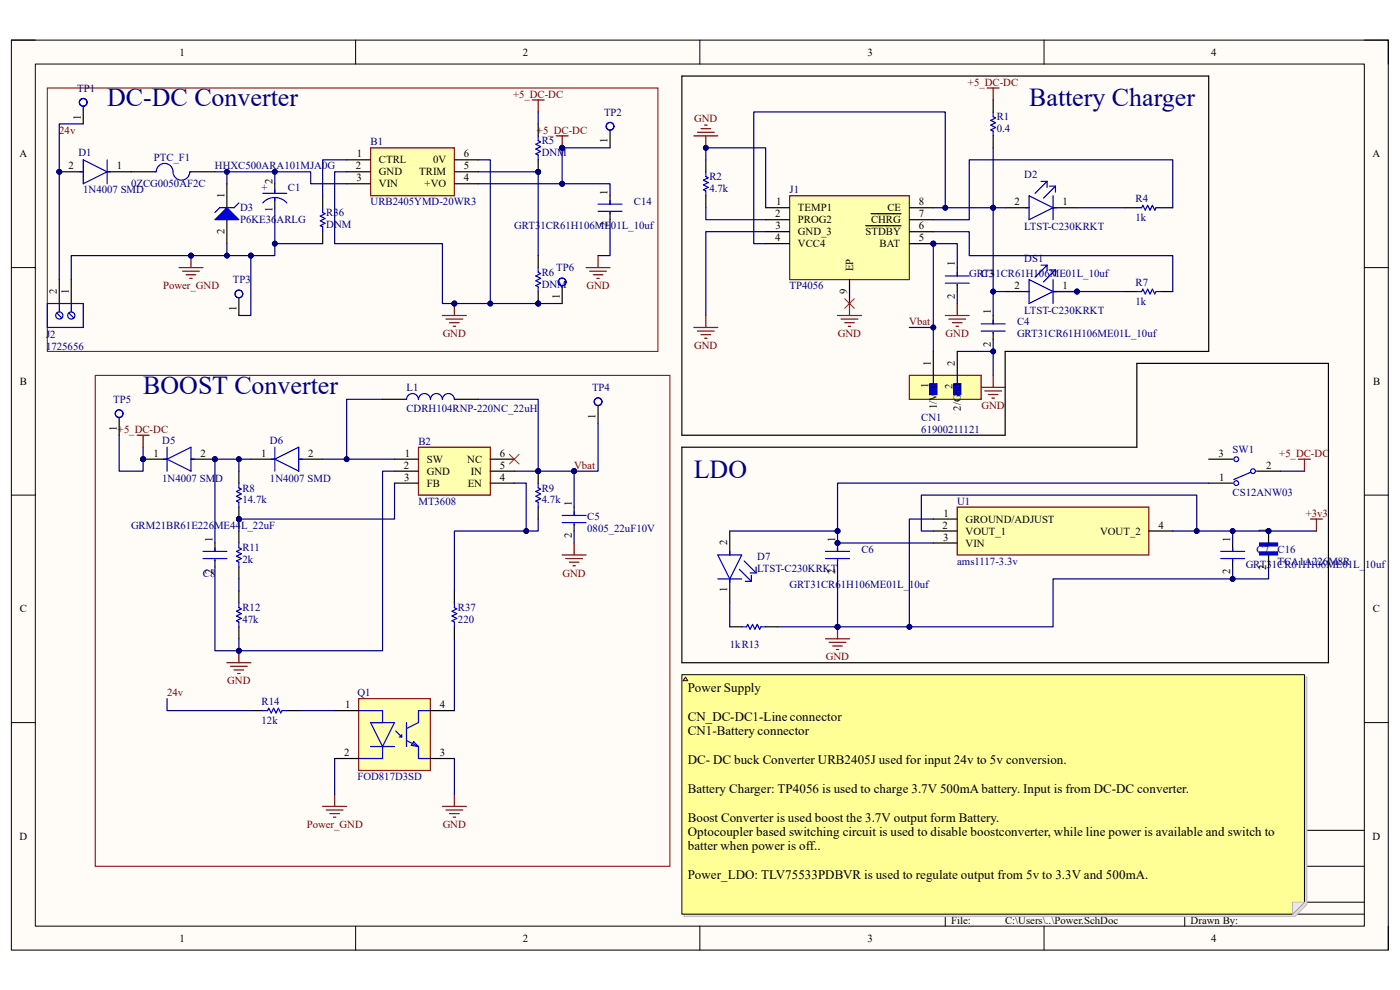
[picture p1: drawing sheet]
<svg xmlns="http://www.w3.org/2000/svg" width="297mm" height="210mm" viewBox="0 0 297 210" stroke-linecap="round" stroke-linejoin="round" font-family="sans-serif">
<path d="M2.4 8.5h292.1v193h-292.1z" fill-rule="evenodd" fill="#fffcf8"/>
<path d="M2.4 8.5h292.1v193h-292.1z" fill="none" stroke="#000" stroke-width=".21"/>
<path d="M7.5 13.6h281.9v182.9h-281.9z" fill-rule="evenodd" fill="#fffcf8"/>
<g fill="none" stroke="#000" stroke-width=".21">
<path d="M2.4 8.5h5.1M7.5 13.6h281.9v182.9h-281.9zM75.4 8.5v5.1M148.5 8.5v5.1M221.5 8.5v5.1M289.4 8.5h5.1v5.1M2.4 56.8h5.1M289.4 56.8h5.1M2.4 105h5.1M289.4 105h5.1M2.4 153.3h5.1M289.4 153.3h5.1"/>
<path d="M289.4 176.1h-88.9v20.4M75.4 196.5v5M148.5 196.5v5M200.5 183.8h88.9M200.5 191.4h88.9M200.5 193.9h88.9M213.2 183.8v7.6M221.5 196.5v5M251.3 191.4v5.1M264 183.8v7.6M294.5 196.5v5"/>
</g>
<path d="M38 56.8h5.1M38.7 57.5h3.6M39.5 58.3h2M40.3 59.1h.5M40.5 54.2v2.6" fill="none" stroke="#800000" stroke-width=".25"/>
<circle cx="40.5" cy="54.2" r=".51" fill="#000080"/>
<circle cx="40.5" cy="54.2" r=".51" fill="none" stroke="#000080" stroke-width=".21"/>
<path d="M118 28.8h2.5M119.3 28.8v2.6M124.3 56.8h5.1M125.1 57.5h3.6M125.9 58.3h2M126.6 59h.5M126.9 54.2v2.6" fill="none" stroke="#800000" stroke-width=".25"/>
<circle cx="119.3" cy="31.4" r=".51" fill="#000080"/>
<circle cx="119.3" cy="31.4" r=".51" fill="none" stroke="#000080" stroke-width=".21"/>
<path d="M10 18.7h129.6v55.8h-129.6z" fill="none" stroke="#800000" stroke-width=".21"/>
<circle cx="198" cy="51.7" r=".51" fill="#000080"/>
<circle cx="198" cy="51.7" r=".51" fill="none" stroke="#000080" stroke-width=".21"/>
<path d="M167.5 41.5h25.4v17.8h-25.4z" fill-rule="evenodd" fill="#ffffb0"/>
<path d="M167.5 41.5h25.4v17.8h-25.4z" fill="none" stroke="#800000" stroke-width=".25"/>
<path d="M162.4 44.1h5.1M162.4 46.6h5.1M162.4 49.1h5.1M162.4 51.7h5.1M180.2 59.3v5.1M183.7 47.9h7.4M184.8 45.3h6.3M192.9 44.1h5.1M192.9 46.6h5.1M192.9 49.1h5.1M192.9 51.7h5.1" fill="none" stroke="#000" stroke-width=".25"/>
<circle cx="198" cy="51.7" r=".51" fill="#000080"/>
<circle cx="198" cy="51.7" r=".51" fill="none" stroke="#000080" stroke-width=".21"/>
<g fill="none" stroke="#800000" stroke-width=".25">
<path d="M209.4 18.7h2.6M210.7 18.7v2.5M147.2 69.5h5.1M148 70.2h3.5M148.7 71h2.1M149.5 71.8h.5M149.7 66.9v2.6M200.5 66.9h5.1M201.3 67.7h3.6M202.1 68.5h2M202.8 69.2h.5M203.1 64.4v2.5"/>
<path d="M210.7 79.6v2.6M208.2 82.2h5M208.9 82.9h3.6M209.7 83.7h2M210.4 84.5h.6"/>
</g>
<path d="M192.9 79.6h15.3v5.1h-15.3z" fill-rule="evenodd" fill="#ffffb0"/>
<path d="M192.9 79.6h15.3v5.1h-15.3z" fill="none" stroke="#800000" stroke-width=".25"/>
<path d="M197.2 81.4h1.6v2.3h-1.6z" fill-rule="evenodd" fill="#00f"/>
<path d="M198 79.6v1.8M197.2 81.4h1.6v2.3h-1.6z" fill="none" stroke="#00f" stroke-width=".25"/>
<path d="M202.3 81.4h1.5v2.3h-1.5z" fill-rule="evenodd" fill="#00f"/>
<path d="M203.1 79.6v1.8M202.3 81.4h1.5v2.3h-1.5z" fill="none" stroke="#00f" stroke-width=".25"/>
<path d="M198 74.5v5.1M203.1 74.5v5.1" fill="none" stroke="#000" stroke-width=".25"/>
<path d="M88.8 94.9h15.2v10.1h-15.2z" fill-rule="evenodd" fill="#ffffb0"/>
<path d="M88.8 94.9h15.2v10.1h-15.2z" fill="none" stroke="#800000" stroke-width=".25"/>
<path d="M53.2 97.4h5.1M63.4 97.4h5.1M83.7 97.4h5.1M83.7 99.9h5.1M104 97.4h5.1M104 99.9h5.1M83.7 102.5h5.1M104 102.5h5.1M121.8 107.6v1.7M121.8 111.1v1.5" fill="none" stroke="#000" stroke-width=".25"/>
<path d="M57.5 97.4h.8M58.3 97.4l5.1-2.5v5zM58.3 94.9v5M63.4 97.4h.7M119.3 109.3h5M119.3 110.9h5M121.8 108.6v.7M121.8 111.1v.3" fill="none" stroke="#00f" stroke-width=".25"/>
<circle cx="121.8" cy="99.9" r=".51" fill="#000080"/>
<circle cx="121.8" cy="99.9" r=".51" fill="none" stroke="#000080" stroke-width=".21"/>
<path d="M119.3 117.7h5M120 118.5h3.6M120.8 119.3h2M121.8 115.2v2.5M121.5 120h.6" fill="none" stroke="#800000" stroke-width=".25"/>
<circle cx="45.6" cy="97.4" r=".51" fill="#000080"/>
<circle cx="45.6" cy="97.4" r=".51" fill="none" stroke="#000080" stroke-width=".21"/>
<circle cx="30.4" cy="97.4" r=".51" fill="#000080"/>
<circle cx="30.4" cy="97.4" r=".51" fill="none" stroke="#000080" stroke-width=".21"/>
<path d="M40.5 97.4h5.1" fill="none" stroke="#000" stroke-width=".25"/>
<circle cx="45.6" cy="97.4" r=".51" fill="#000080"/>
<circle cx="45.6" cy="97.4" r=".51" fill="none" stroke="#000080" stroke-width=".21"/>
<path d="M30.4 97.4h5" fill="none" stroke="#000" stroke-width=".25"/>
<circle cx="30.4" cy="97.4" r=".51" fill="#000080"/>
<circle cx="30.4" cy="97.4" r=".51" fill="none" stroke="#000080" stroke-width=".21"/>
<path d="M34.7 97.4h.7M35.4 97.4l5.1-2.5v5zM35.4 94.9v5M40.5 97.4h.8" fill="none" stroke="#00f" stroke-width=".25"/>
<path d="M29.1 92.3h2.5M30.4 92.3v2.6M50.7 138v2.6M48.1 140.6h5.1M48.9 141.4h3.6M49.7 142.1h2M50.4 142.9h.5" fill="none" stroke="#800000" stroke-width=".25"/>
<circle cx="50.7" cy="138" r=".51" fill="#000080"/>
<circle cx="50.7" cy="138" r=".51" fill="none" stroke="#000080" stroke-width=".21"/>
<circle cx="12.6" cy="36.4" r=".51" fill="#000080"/>
<circle cx="12.6" cy="36.4" r=".51" fill="none" stroke="#000080" stroke-width=".21"/>
<path d="M12.6 36.4h5.1" fill="none" stroke="#000" stroke-width=".25"/>
<circle cx="12.6" cy="36.4" r=".51" fill="#000080"/>
<circle cx="12.6" cy="36.4" r=".51" fill="none" stroke="#000080" stroke-width=".21"/>
<path d="M22.7 36.4h5.1" fill="none" stroke="#000" stroke-width=".25"/>
<path d="M16.9 36.4h.8M17.7 33.9l5 2.5-5 2.6zM22.7 33.9v5.1M22.7 36.4h.8" fill="none" stroke="#00f" stroke-width=".25"/>
<path d="M20.2 79.6h121.9v104.2h-121.9z" fill="none" stroke="#800000" stroke-width=".21"/>
<path d="M175.1 135.5h5.1M175.9 136.3h3.6M176.7 137h2M177.4 137.8h.5M177.7 133v2.5" fill="none" stroke="#800000" stroke-width=".25"/>
<circle cx="177.7" cy="133" r=".51" fill="#000080"/>
<circle cx="177.7" cy="133" r=".51" fill="none" stroke="#000080" stroke-width=".21"/>
<path d="M278 110.1h2.6M279.3 110.1v2.5" fill="none" stroke="#800000" stroke-width=".25"/>
<path d="M179.2 63.4l2 2M181.2 63.4l-2 2M108.1 96.4l2 2M110.1 96.4l-2 2" fill="none" stroke="#f00" stroke-width=".21"/>
<path d="M200.5 58.5h5.1M203.1 57.8v.7M200.5 60.1h5.1M203.1 60.3v.3M86.2 84.7a1.27 1.27 0 0 1 1.3-1.2 1.27 1.27 0 0 1 1.3 1.2 1.27 1.27 0 0 1 1.2-1.2 1.27 1.27 0 0 1 1.3 1.2 1.27 1.27 0 0 1 1.3-1.2 1.27 1.27 0 0 1 1.3 1.2 1.27 1.27 0 0 1 1.2-1.2 1.27 1.27 0 0 1 1.3 1.2M259 117h5M259 118.5h5M261.5 116.2v.8M261.5 118.7v.3" fill="none" stroke="#00f" stroke-width=".25"/>
<path d="M203.1 56.8v1.7M203.1 60.3v1.5M81.2 84.7h5M96.4 84.7h5.1M261.5 115.2v1.8M261.5 118.7v1.6" fill="none" stroke="#000" stroke-width=".25"/>
<circle cx="177.7" cy="115.2" r=".51" fill="#000080"/>
<circle cx="177.7" cy="115.2" r=".51" fill="none" stroke="#000080" stroke-width=".21"/>
<path d="M177.7 115.2v1.8" fill="none" stroke="#000" stroke-width=".25"/>
<circle cx="177.7" cy="115.2" r=".51" fill="#000080"/>
<circle cx="177.7" cy="115.2" r=".51" fill="none" stroke="#000080" stroke-width=".21"/>
<path d="M149.7 33.9v2.5M210.7 21.2v2.5M210.7 28.8v2.6M149.7 41.5v2.6M238.6 61.8h2.6M246.3 61.8h2.5M45.6 115.2v1.8M45.6 118.7v1.6M177.7 118.7v1.6" fill="none" stroke="#000" stroke-width=".25"/>
<path d="M149.7 36.4v1.1l.5 .2-1 .5 1 .5-1 .5 1 .5-1 .6 .5 .2v1M210.7 23.7v1.1l.5 .2-1 .5 1 .5-1 .5 1 .6-1 .5 .5 .2v1M241.2 61.8h1l.3-.5 .5 1.1 .5-1.1 .5 1.1 .5-1.1 .5 1.1 .2-.6h1.1M43.1 117h5M43.1 118.5h5M45.6 116.2v.8M45.6 118.7v.3M175.1 117h5.1M175.1 118.5h5.1M177.7 116.2v.8M177.7 118.7v.3" fill="none" stroke="#00f" stroke-width=".25"/>
<circle cx="50.7" cy="110.1" r=".51" fill="#000080"/>
<circle cx="50.7" cy="110.1" r=".51" fill="none" stroke="#000080" stroke-width=".21"/>
<path d="M50.7 99.9v2.6M50.7 107.6v2.5" fill="none" stroke="#000" stroke-width=".25"/>
<circle cx="50.7" cy="110.1" r=".51" fill="#000080"/>
<circle cx="50.7" cy="110.1" r=".51" fill="none" stroke="#000080" stroke-width=".21"/>
<g fill="none" stroke="#00f" stroke-width=".25">
<path d="M220.9 38.5h1.2M222.1 38.5l-2.5 2.5M222.1 38.5v1.3M222.6 39.5h1.3M223.9 39.5l-2.5 2.5M223.9 39.5v1.3M217.6 44.1h.7M218.3 41.5l5.1 2.6-5.1 2.5zM223.4 41.5v5.1M223.4 44.1h.8M50.7 102.5v1l.5 .3-1 .5 1 .5-1 .5 1 .5-1 .5 .5 .3v1M50.7 115.2v1l.5 .3-1 .5 1 .5-1 .5 1 .5-1 .5 .5 .3v1"/>
<path d="M50.7 127.9v1l.5 .3-1 .5 1 .5-1 .5 1 .5-1 .5 .5 .3v1M157.4 133h1l.2-.5 .5 1 .5-1 .6 1 .5-1 .5 1 .2-.5h1"/>
</g>
<path d="M213.2 44.1h5.1M223.4 44.1h5.1M50.7 112.6v2.6M50.7 120.3v2.5M50.7 125.3v2.6M50.7 133v2.5M154.8 133h2.6M162.4 133h2.6" fill="none" stroke="#000" stroke-width=".25"/>
<path d="M177.7 66.9h5.1M178.4 67.7h3.6M179.2 68.5h2M180 69.2h.5M180.2 64.4v2.5M275.5 97.4h2.5M276.7 97.4v2.5" fill="none" stroke="#800000" stroke-width=".25"/>
<circle cx="114.2" cy="64.4" r=".51" fill="#000080"/>
<circle cx="114.2" cy="64.4" r=".51" fill="none" stroke="#000080" stroke-width=".21"/>
<path d="M114.2 54.2v2.6M114.2 61.8v2.6" fill="none" stroke="#000" stroke-width=".25"/>
<circle cx="114.2" cy="64.4" r=".51" fill="#000080"/>
<circle cx="114.2" cy="64.4" r=".51" fill="none" stroke="#000080" stroke-width=".21"/>
<path d="M114.2 56.8v1l.5 .2-1 .5 1 .5-1 .6 1 .5-1 .5 .5 .2v1" fill="none" stroke="#00f" stroke-width=".25"/>
<path d="M93.9 66.9h5M94.6 67.7h3.6M95.4 68.5h2M96.1 69.2h.6M96.4 64.4v2.5" fill="none" stroke="#800000" stroke-width=".25"/>
<circle cx="96.4" cy="64.4" r=".51" fill="#000080"/>
<circle cx="96.4" cy="64.4" r=".51" fill="none" stroke="#000080" stroke-width=".21"/>
<path d="M12.6 59.3v5.1M15.1 59.3v5.1M238.6 44.1h2.6M246.3 44.1h2.5" fill="none" stroke="#000" stroke-width=".25"/>
<path d="M241.2 44.1h1l.3-.5 .5 1 .5-1 .5 1 .5-1 .5 1 .2-.5h1.1" fill="none" stroke="#00f" stroke-width=".25"/>
<circle cx="15.1" cy="66.9" r=".76" fill="#fff"/>
<g fill="none" stroke="#00f" stroke-width=".25">
<path d="M14.6 66.4l1.1 1.1"/>
<circle cx="15.1" cy="66.9" r=".76"/>
</g>
<circle cx="12.6" cy="66.9" r=".76" fill="#fff"/>
<g fill="none" stroke="#00f" stroke-width=".25">
<path d="M10 64.4h7.7v5.1h-7.7zM12 66.4l1.1 1.1M12.6 64.4v1.8M15.1 64.4v1.8M152.3 117.7h5.1l-2.6 5.1zM154.8 117v.7M157.9 119l2.5 2.5M152.3 122.8h5.1M154.8 122.8v.8M156.9 120.8l2.5 2.5M158.1 123.3h1.3M159.1 121.5h1.3"/>
<path d="M159.4 122v1.3M160.4 120.3v1.2"/>
<circle cx="12.6" cy="66.9" r=".76"/>
</g>
<path d="M154.8 112.6v5.1M154.8 122.8v5.1" fill="none" stroke="#000" stroke-width=".25"/>
<circle cx="114.2" cy="99.9" r=".51" fill="#000080"/>
<circle cx="114.2" cy="99.9" r=".51" fill="none" stroke="#000080" stroke-width=".21"/>
<path d="M114.2 99.9v2.6" fill="none" stroke="#000" stroke-width=".25"/>
<circle cx="114.2" cy="99.9" r=".51" fill="#000080"/>
<circle cx="114.2" cy="99.9" r=".51" fill="none" stroke="#000080" stroke-width=".21"/>
<path d="M144.7 16.1v76.2M144.7 16.1h111.7v58.4h-43.2v17.8h-68.5M17.7 22.5v3.8M129.4 27.6v3.8M50.7 63.1v3.8M25.3 88.5v3.8M126.9 86v3.8M144.7 94.9v45.7M144.7 94.9h96.5v-17.8h40.6v63.5h-137.1M114.2 107.6v2.5" fill="none" stroke="#000" stroke-width=".25"/>
<g fill="none" stroke="#00f" stroke-width=".25">
<path d="M114.2 102.5v1l.5 .3-1 .5 1 .5-1 .5 1 .5-1 .5 .5 .3v1"/>
<circle cx="17.7" cy="21.7" r=".82"/>
<circle cx="129.4" cy="26.8" r=".82"/>
<circle cx="50.7" cy="62.4" r=".82"/>
<circle cx="25.3" cy="87.8" r=".82"/>
<circle cx="126.9" cy="85.2" r=".82"/>
</g>
<path d="M76.1 148.2h15.2v15.2h-15.2z" fill-rule="evenodd" fill="#ffffb0"/>
<path d="M76.1 148.2h15.2v15.2h-15.2zM68.5 171.1h5M69.2 171.8h3.6M70 172.6h2M70.7 173.4h.6M71 168.5v2.6M93.9 171.1h5M94.6 171.8h3.6M95.4 172.6h2M96.1 173.4h.6M96.4 168.5v2.6" fill="none" stroke="#800000" stroke-width=".25"/>
<g fill="none" stroke="#00f" stroke-width=".25">
<path d="M55.8 41h5M55.8 43a3.4 3.4 0 0 1 5 0M58.3 40.3v.7M58.3 42v.5M126.9 43.3h5.1M126.9 44.8h5.1M129.4 42.5v.8M129.4 45.1v.2M55.8 150.7h1l.2-.5 .5 1.1 .5-1.1 .6 1.1 .5-1.1 .5 1.1 .2-.6h1M76.1 150.7h5.1v2.6M78.6 153.3h5.1l-2.5 5.1zM78.6 158.4h5.1"/>
<path d="M81.2 158.4v2.5h-5.1M84 155.1l1.2 1.2M84.7 156.3h.5M85.2 155.8v.5M86.2 153.3v5.1M86.2 157.1l2.6 1.3M87.8 157.4l1 1-1.5-.3zM88.8 158.4v2.5h2.5M91.3 150.7h-2.5v2.6l-2.6 1.3"/>
<circle cx="119.3" cy="59.8" r=".82"/>
</g>
<path d="M58.3 39v2M58.3 42v2.1M129.4 41.5v1.8M129.4 45.1v1.5M119.3 60.6v3.8M53.2 150.7h2.6M60.8 150.7h2.6M71 150.7h5.1M91.3 150.7h5.1M71 160.9h5.1M91.3 160.9h5.1" fill="none" stroke="#000" stroke-width=".25"/>
<circle cx="114.2" cy="36.4" r=".51" fill="#000080"/>
<circle cx="114.2" cy="36.4" r=".51" fill="none" stroke="#000080" stroke-width=".21"/>
<path d="M114.2 26.3v2.5M114.2 33.9v2.5" fill="none" stroke="#000" stroke-width=".25"/>
<circle cx="114.2" cy="36.4" r=".51" fill="#000080"/>
<circle cx="114.2" cy="36.4" r=".51" fill="none" stroke="#000080" stroke-width=".21"/>
<path d="M114.2 28.8v1l.5 .3-1 .5 1 .5-1 .5 1 .5-1 .5 .5 .3v1" fill="none" stroke="#00f" stroke-width=".25"/>
<path d="M112.9 21.2h2.5M114.2 21.2v2.5" fill="none" stroke="#800000" stroke-width=".25"/>
<path d="M78.6 31.4h17.8v10.1h-17.8z" fill-rule="evenodd" fill="#ffffb0"/>
<path d="M78.6 31.4h17.8v10.1h-17.8z" fill="none" stroke="#800000" stroke-width=".25"/>
<path d="M48.1 39v5.1M73.5 33.9h5.1M73.5 36.4h5.1M73.5 39h5.1M96.4 33.9h5.1M96.4 36.4h5.1M96.4 39h5.1M48.1 46.6v5.1M68.5 41.5v2.6M68.5 49.1v2.6" fill="none" stroke="#000" stroke-width=".25"/>
<path d="M68.5 44.1v1l.5 .2-1.1 .5 1.1 .5-1.1 .6 1.1 .5-1.1 .5 .6 .2v1" fill="none" stroke="#00f" stroke-width=".25"/>
<path d="M48.1 44.1l2.6 2.5h-5.1z" fill="#00f"/>
<g fill="none" stroke="#00f" stroke-width=".25">
<path d="M32.9 36.4h.2M33.1 36.4a1.78 1.78 0 0 1 1.9-1.7 1.78 1.78 0 0 1 1.7 1.7 1.78 1.78 0 0 0 1.8 1.8 1.78 1.78 0 0 0 1.8-1.7M40.3 36.4h.2M48.1 44.1l2.6 2.5h-5.1zM50.7 43l-1 1.1h-3.1l-1 1M265.3 100.2l-3.5 1.5M96.4 127.9v1l.5 .3-1 .5 1 .5-1 .5 1 .5-1 .5 .5 .3v1"/>
<circle cx="262.3" cy="97.4" r=".51"/>
<circle cx="265.8" cy="99.9" r=".51"/>
<circle cx="262.3" cy="102.5" r=".51"/>
</g>
<path d="M27.8 36.4h5.1M40.5 36.4h5.1M256.4 97.4h5.1M266.6 99.9h5.1M256.4 102.5h5.1M96.4 125.3v2.6M96.4 133v2.5" fill="none" stroke="#000" stroke-width=".25"/>
<path d="M147.2 28.8h5.1M148 28.1h3.5M148.7 27.3h2.1M149.5 26.5h.5M149.7 28.8v2.6" fill="none" stroke="#800000" stroke-width=".25"/>
<circle cx="149.7" cy="31.4" r=".51" fill="#000080"/>
<circle cx="149.7" cy="31.4" r=".51" fill="none" stroke="#000080" stroke-width=".21"/>
<path d="M210.7 66.9v1.8M210.7 70.5v1.5" fill="none" stroke="#000" stroke-width=".25"/>
<path d="M208.2 68.7h5M208.2 70.2h5M210.7 67.9v.8M210.7 70.5v.2" fill="none" stroke="#00f" stroke-width=".25"/>
<circle cx="228.5" cy="61.8" r=".51" fill="#000080"/>
<circle cx="228.5" cy="61.8" r=".51" fill="none" stroke="#000080" stroke-width=".21"/>
<path d="M213.2 61.8h5.1M223.4 61.8h5.1" fill="none" stroke="#000" stroke-width=".25"/>
<circle cx="228.5" cy="61.8" r=".51" fill="#000080"/>
<circle cx="228.5" cy="61.8" r=".51" fill="none" stroke="#000080" stroke-width=".21"/>
<path d="M218.3 59.3l5.1 2.5-5.1 2.6zM220.9 56.3h1.2M222.1 56.3l-2.5 2.5M222.1 56.3v1.2M222.6 57.3h1.3M223.4 59.3v5.1M223.9 57.3l-2.5 2.5M223.9 57.3v1.2M217.6 61.8h.7M223.4 61.8h.8" fill="none" stroke="#00f" stroke-width=".25"/>
<path d="M203.1 107.6h40.6v10.1h-40.6z" fill-rule="evenodd" fill="#ffffb0"/>
<path d="M203.1 107.6h40.6v10.1h-40.6z" fill="none" stroke="#800000" stroke-width=".25"/>
<path d="M198 110.1h5.1M198 112.6h5.1M198 115.2h5.1M243.7 112.6h5.1" fill="none" stroke="#000" stroke-width=".25"/>
<circle cx="269.1" cy="112.6" r=".51" fill="#000080"/>
<circle cx="269.1" cy="112.6" r=".51" fill="none" stroke="#000080" stroke-width=".21"/>
<path d="M267.2 117.1h3.8v.6h-3.8z" fill-rule="evenodd" fill="#00f"/>
<path d="M267.2 117.1h3.8v.6h-3.8z" fill="none" stroke="#00f" stroke-width=".25"/>
<path d="M267.2 115.2h3.8v.6h-3.8z" fill-rule="evenodd" fill="#00f"/>
<path d="M267.2 115.2h3.8v.6h-3.8z" fill="none" stroke="#00f" stroke-width=".25"/>
<path d="M269.1 112.6v2.6M269.1 117.7v2.6" fill="none" stroke="#000" stroke-width=".25"/>
<circle cx="269.1" cy="112.6" r=".51" fill="#000080"/>
<circle cx="269.1" cy="112.6" r=".51" fill="none" stroke="#000080" stroke-width=".21"/>
<path d="M198 44.1h15.2" fill="none" stroke="#000080" stroke-width=".25"/>
<circle cx="200.5" cy="44.1" r=".51" fill="#000080"/>
<circle cx="200.5" cy="44.1" r=".51" fill="none" stroke="#000080" stroke-width=".21"/>
<circle cx="210.7" cy="44.1" r=".51" fill="#000080"/>
<circle cx="210.7" cy="44.1" r=".51" fill="none" stroke="#000080" stroke-width=".21"/>
<path d="M210.7 44.1v17.7h2.5" fill="none" stroke="#000080" stroke-width=".25"/>
<circle cx="210.7" cy="61.8" r=".51" fill="#000080"/>
<circle cx="210.7" cy="61.8" r=".51" fill="none" stroke="#000080" stroke-width=".21"/>
<circle cx="210.7" cy="44.1" r=".51" fill="#000080"/>
<circle cx="210.7" cy="44.1" r=".51" fill="none" stroke="#000080" stroke-width=".21"/>
<path d="M210.7 31.4v12.7M198 49.1h7.6v5.1h43.2v7.6M228.5 44.1h10.1M248.8 44.1v-10.2h-43.2v12.7h-7.6" fill="none" stroke="#000080" stroke-width=".25"/>
<circle cx="210.7" cy="44.1" r=".51" fill="#000080"/>
<circle cx="210.7" cy="44.1" r=".51" fill="none" stroke="#000080" stroke-width=".21"/>
<path d="M162.4 49.1h-12.7v17.8M210.7 61.8v5.1" fill="none" stroke="#000080" stroke-width=".25"/>
<circle cx="210.7" cy="61.8" r=".51" fill="#000080"/>
<circle cx="210.7" cy="61.8" r=".51" fill="none" stroke="#000080" stroke-width=".21"/>
<path d="M149.7 33.9v-2.5h12.7v12.7" fill="none" stroke="#000080" stroke-width=".25"/>
<circle cx="149.7" cy="31.4" r=".51" fill="#000080"/>
<circle cx="149.7" cy="31.4" r=".51" fill="none" stroke="#000080" stroke-width=".21"/>
<path d="M198 51.7h5.1v5.1M203.1 61.8v2.6" fill="none" stroke="#000080" stroke-width=".25"/>
<circle cx="198" cy="51.7" r=".51" fill="#000080"/>
<circle cx="198" cy="51.7" r=".51" fill="none" stroke="#000080" stroke-width=".21"/>
<path d="M203.1 74.5h7.6" fill="none" stroke="#000080" stroke-width=".25"/>
<circle cx="210.7" cy="74.5" r=".51" fill="#000080"/>
<circle cx="210.7" cy="74.5" r=".51" fill="none" stroke="#000080" stroke-width=".21"/>
<path d="M210.7 72v7.6" fill="none" stroke="#000080" stroke-width=".25"/>
<circle cx="210.7" cy="74.5" r=".51" fill="#000080"/>
<circle cx="210.7" cy="74.5" r=".51" fill="none" stroke="#000080" stroke-width=".21"/>
<path d="M192.9 69.5h5.1" fill="none" stroke="#000080" stroke-width=".25"/>
<circle cx="198" cy="69.5" r=".51" fill="#000080"/>
<circle cx="198" cy="69.5" r=".51" fill="none" stroke="#000080" stroke-width=".21"/>
<path d="M121.8 99.9v7.7M121.8 112.6v2.6" fill="none" stroke="#000080" stroke-width=".25"/>
<circle cx="121.8" cy="99.9" r=".51" fill="#000080"/>
<circle cx="121.8" cy="99.9" r=".51" fill="none" stroke="#000080" stroke-width=".21"/>
<path d="M109.1 102.5h2.5v10.1h2.6v-2.5" fill="none" stroke="#000080" stroke-width=".25"/>
<circle cx="111.6" cy="112.6" r=".51" fill="#000080"/>
<circle cx="111.6" cy="112.6" r=".51" fill="none" stroke="#000080" stroke-width=".21"/>
<path d="M30.4 94.9v2.5" fill="none" stroke="#000080" stroke-width=".25"/>
<circle cx="30.4" cy="97.4" r=".51" fill="#000080"/>
<circle cx="30.4" cy="97.4" r=".51" fill="none" stroke="#000080" stroke-width=".21"/>
<path d="M50.7 97.4v2.5" fill="none" stroke="#000080" stroke-width=".25"/>
<circle cx="50.7" cy="97.4" r=".51" fill="#000080"/>
<circle cx="50.7" cy="97.4" r=".51" fill="none" stroke="#000080" stroke-width=".21"/>
<path d="M50.7 110.1v2.5" fill="none" stroke="#000080" stroke-width=".25"/>
<circle cx="50.7" cy="110.1" r=".51" fill="#000080"/>
<circle cx="50.7" cy="110.1" r=".51" fill="none" stroke="#000080" stroke-width=".21"/>
<path d="M83.7 102.5v7.6h-33M50.7 122.8v2.5" fill="none" stroke="#000080" stroke-width=".25"/>
<circle cx="50.7" cy="110.1" r=".51" fill="#000080"/>
<circle cx="50.7" cy="110.1" r=".51" fill="none" stroke="#000080" stroke-width=".21"/>
<path d="M83.7 99.9h-2.5v38.1h-30.5v-2.5" fill="none" stroke="#000080" stroke-width=".25"/>
<circle cx="50.7" cy="138" r=".51" fill="#000080"/>
<circle cx="50.7" cy="138" r=".51" fill="none" stroke="#000080" stroke-width=".21"/>
<path d="M45.6 120.3v17.7h5.1" fill="none" stroke="#000080" stroke-width=".25"/>
<circle cx="50.7" cy="138" r=".51" fill="#000080"/>
<circle cx="50.7" cy="138" r=".51" fill="none" stroke="#000080" stroke-width=".21"/>
<path d="M53.2 97.4h-7.6v17.8" fill="none" stroke="#000080" stroke-width=".25"/>
<circle cx="50.7" cy="97.4" r=".51" fill="#000080"/>
<circle cx="50.7" cy="97.4" r=".51" fill="none" stroke="#000080" stroke-width=".21"/>
<circle cx="45.6" cy="97.4" r=".51" fill="#000080"/>
<circle cx="45.6" cy="97.4" r=".51" fill="none" stroke="#000080" stroke-width=".21"/>
<path d="M68.5 97.4h15.2" fill="none" stroke="#000080" stroke-width=".25"/>
<circle cx="73.5" cy="97.4" r=".51" fill="#000080"/>
<circle cx="73.5" cy="97.4" r=".51" fill="none" stroke="#000080" stroke-width=".21"/>
<path d="M109.1 99.9h12.7" fill="none" stroke="#000080" stroke-width=".25"/>
<circle cx="121.8" cy="99.9" r=".51" fill="#000080"/>
<circle cx="121.8" cy="99.9" r=".51" fill="none" stroke="#000080" stroke-width=".21"/>
<circle cx="114.2" cy="99.9" r=".51" fill="#000080"/>
<circle cx="114.2" cy="99.9" r=".51" fill="none" stroke="#000080" stroke-width=".21"/>
<path d="M177.7 120.3v12.7" fill="none" stroke="#000080" stroke-width=".25"/>
<circle cx="177.7" cy="133" r=".51" fill="#000080"/>
<circle cx="177.7" cy="133" r=".51" fill="none" stroke="#000080" stroke-width=".21"/>
<path d="M279.3 112.6h-17.8v2.6" fill="none" stroke="#000080" stroke-width=".25"/>
<circle cx="261.5" cy="112.6" r=".51" fill="#000080"/>
<circle cx="261.5" cy="112.6" r=".51" fill="none" stroke="#000080" stroke-width=".21"/>
<circle cx="269.1" cy="112.6" r=".51" fill="#000080"/>
<circle cx="269.1" cy="112.6" r=".51" fill="none" stroke="#000080" stroke-width=".21"/>
<path d="M81.2 84.7h-7.7v12.7" fill="none" stroke="#000080" stroke-width=".25"/>
<circle cx="73.5" cy="97.4" r=".51" fill="#000080"/>
<circle cx="73.5" cy="97.4" r=".51" fill="none" stroke="#000080" stroke-width=".21"/>
<path d="M101.5 84.7h12.7v15.2" fill="none" stroke="#000080" stroke-width=".25"/>
<circle cx="114.2" cy="99.9" r=".51" fill="#000080"/>
<circle cx="114.2" cy="99.9" r=".51" fill="none" stroke="#000080" stroke-width=".21"/>
<path d="M114.2 36.4v17.8" fill="none" stroke="#000080" stroke-width=".25"/>
<circle cx="114.2" cy="36.4" r=".51" fill="#000080"/>
<circle cx="114.2" cy="36.4" r=".51" fill="none" stroke="#000080" stroke-width=".21"/>
<path d="M96.4 64.4h17.8" fill="none" stroke="#000080" stroke-width=".25"/>
<circle cx="96.4" cy="64.4" r=".51" fill="#000080"/>
<circle cx="96.4" cy="64.4" r=".51" fill="none" stroke="#000080" stroke-width=".21"/>
<circle cx="104" cy="64.4" r=".51" fill="#000080"/>
<circle cx="104" cy="64.4" r=".51" fill="none" stroke="#000080" stroke-width=".21"/>
<circle cx="114.2" cy="64.4" r=".51" fill="#000080"/>
<circle cx="114.2" cy="64.4" r=".51" fill="none" stroke="#000080" stroke-width=".21"/>
<path d="M119.3 31.4h10.1" fill="none" stroke="#000080" stroke-width=".25"/>
<circle cx="119.3" cy="31.4" r=".51" fill="#000080"/>
<circle cx="119.3" cy="31.4" r=".51" fill="none" stroke="#000080" stroke-width=".21"/>
<path d="M25.3 92.3v7.6h5.1v-2.5" fill="none" stroke="#000080" stroke-width=".25"/>
<circle cx="30.4" cy="97.4" r=".51" fill="#000080"/>
<circle cx="30.4" cy="97.4" r=".51" fill="none" stroke="#000080" stroke-width=".21"/>
<path d="M198 51.7v22.8" fill="none" stroke="#000080" stroke-width=".25"/>
<circle cx="198" cy="69.5" r=".51" fill="#000080"/>
<circle cx="198" cy="69.5" r=".51" fill="none" stroke="#000080" stroke-width=".21"/>
<circle cx="198" cy="51.7" r=".51" fill="#000080"/>
<circle cx="198" cy="51.7" r=".51" fill="none" stroke="#000080" stroke-width=".21"/>
<path d="M154.8 112.6h22.9" fill="none" stroke="#000080" stroke-width=".25"/>
<circle cx="177.7" cy="112.6" r=".51" fill="#000080"/>
<circle cx="177.7" cy="112.6" r=".51" fill="none" stroke="#000080" stroke-width=".21"/>
<path d="M126.9 89.8v10.1h-5.1M154.8 127.9v5.1" fill="none" stroke="#000080" stroke-width=".25"/>
<circle cx="121.8" cy="99.9" r=".51" fill="#000080"/>
<circle cx="121.8" cy="99.9" r=".51" fill="none" stroke="#000080" stroke-width=".21"/>
<path d="M53.2 54.2v12.7h-2.5" fill="none" stroke="#000080" stroke-width=".25"/>
<circle cx="53.2" cy="54.2" r=".51" fill="#000080"/>
<circle cx="53.2" cy="54.2" r=".51" fill="none" stroke="#000080" stroke-width=".21"/>
<path d="M119.3 39h10.1v2.5M35.4 148.2v2.5h17.8M63.4 150.7h7.6M71 160.9v7.6M96.4 160.9v7.6" fill="none" stroke="#000080" stroke-width=".25"/>
<circle cx="119.3" cy="39" r=".51" fill="#000080"/>
<circle cx="119.3" cy="39" r=".51" fill="none" stroke="#000080" stroke-width=".21"/>
<path d="M129.4 46.6v7.6h-2.5M114.2 64.4h5.1" fill="none" stroke="#000080" stroke-width=".25"/>
<circle cx="114.2" cy="64.4" r=".51" fill="#000080"/>
<circle cx="114.2" cy="64.4" r=".51" fill="none" stroke="#000080" stroke-width=".21"/>
<path d="M73.5 36.4h-2.5v15.3h22.9v12.7h2.5M114.2 23.7v2.6" fill="none" stroke="#000080" stroke-width=".25"/>
<circle cx="96.4" cy="64.4" r=".51" fill="#000080"/>
<circle cx="96.4" cy="64.4" r=".51" fill="none" stroke="#000080" stroke-width=".21"/>
<path d="M58.3 39v-2.6h7.6v2.6h7.6" fill="none" stroke="#000080" stroke-width=".25"/>
<circle cx="58.3" cy="36.4" r=".51" fill="#000080"/>
<circle cx="58.3" cy="36.4" r=".51" fill="none" stroke="#000080" stroke-width=".21"/>
<path d="M73.5 33.9h-5v7.6M101.5 39h17.8" fill="none" stroke="#000080" stroke-width=".25"/>
<circle cx="119.3" cy="39" r=".51" fill="#000080"/>
<circle cx="119.3" cy="39" r=".51" fill="none" stroke="#000080" stroke-width=".21"/>
<path d="M101.5 36.4h12.7" fill="none" stroke="#000080" stroke-width=".25"/>
<circle cx="114.2" cy="36.4" r=".51" fill="#000080"/>
<circle cx="114.2" cy="36.4" r=".51" fill="none" stroke="#000080" stroke-width=".21"/>
<path d="M101.5 33.9h2.5v30.5" fill="none" stroke="#000080" stroke-width=".25"/>
<circle cx="104" cy="64.4" r=".51" fill="#000080"/>
<circle cx="104" cy="64.4" r=".51" fill="none" stroke="#000080" stroke-width=".21"/>
<path d="M58.3 51.7h10.2" fill="none" stroke="#000080" stroke-width=".25"/>
<circle cx="58.3" cy="51.7" r=".51" fill="#000080"/>
<circle cx="58.3" cy="51.7" r=".51" fill="none" stroke="#000080" stroke-width=".21"/>
<path d="M256.4 102.5h-78.7v10.1" fill="none" stroke="#000080" stroke-width=".25"/>
<circle cx="177.7" cy="112.6" r=".51" fill="#000080"/>
<circle cx="177.7" cy="112.6" r=".51" fill="none" stroke="#000080" stroke-width=".21"/>
<path d="M271.7 99.9h5M111.6 112.6h-15.2v12.7M96.4 135.5v15.2" fill="none" stroke="#000080" stroke-width=".25"/>
<circle cx="111.6" cy="112.6" r=".51" fill="#000080"/>
<circle cx="111.6" cy="112.6" r=".51" fill="none" stroke="#000080" stroke-width=".21"/>
<path d="M119.3 31.4v7.6" fill="none" stroke="#000080" stroke-width=".25"/>
<circle cx="119.3" cy="39" r=".51" fill="#000080"/>
<circle cx="119.3" cy="39" r=".51" fill="none" stroke="#000080" stroke-width=".21"/>
<circle cx="119.3" cy="31.4" r=".51" fill="#000080"/>
<circle cx="119.3" cy="31.4" r=".51" fill="none" stroke="#000080" stroke-width=".21"/>
<path d="M223.4 61.8h15.2" fill="none" stroke="#000080" stroke-width=".25"/>
<circle cx="228.5" cy="61.8" r=".51" fill="#000080"/>
<circle cx="228.5" cy="61.8" r=".51" fill="none" stroke="#000080" stroke-width=".21"/>
<path d="M200.5 44.1v-20.4h-40.6v28h2.5" fill="none" stroke="#000080" stroke-width=".25"/>
<circle cx="200.5" cy="44.1" r=".51" fill="#000080"/>
<circle cx="200.5" cy="44.1" r=".51" fill="none" stroke="#000080" stroke-width=".21"/>
<path d="M40.5 54.2h12.7" fill="none" stroke="#000080" stroke-width=".25"/>
<circle cx="40.5" cy="54.2" r=".51" fill="#000080"/>
<circle cx="40.5" cy="54.2" r=".51" fill="none" stroke="#000080" stroke-width=".21"/>
<circle cx="48.1" cy="54.2" r=".51" fill="#000080"/>
<circle cx="48.1" cy="54.2" r=".51" fill="none" stroke="#000080" stroke-width=".21"/>
<circle cx="53.2" cy="54.2" r=".51" fill="#000080"/>
<circle cx="53.2" cy="54.2" r=".51" fill="none" stroke="#000080" stroke-width=".21"/>
<path d="M58.3 44.1v10.1h-5.1" fill="none" stroke="#000080" stroke-width=".25"/>
<circle cx="58.3" cy="51.7" r=".51" fill="#000080"/>
<circle cx="58.3" cy="51.7" r=".51" fill="none" stroke="#000080" stroke-width=".21"/>
<circle cx="53.2" cy="54.2" r=".51" fill="#000080"/>
<circle cx="53.2" cy="54.2" r=".51" fill="none" stroke="#000080" stroke-width=".21"/>
<path d="M48.1 51.7v2.5" fill="none" stroke="#000080" stroke-width=".25"/>
<circle cx="48.1" cy="54.2" r=".51" fill="#000080"/>
<circle cx="48.1" cy="54.2" r=".51" fill="none" stroke="#000080" stroke-width=".21"/>
<path d="M45.6 36.4h2.5v2.6" fill="none" stroke="#000080" stroke-width=".25"/>
<circle cx="48.1" cy="36.4" r=".51" fill="#000080"/>
<circle cx="48.1" cy="36.4" r=".51" fill="none" stroke="#000080" stroke-width=".21"/>
<path d="M48.1 36.4h10.2" fill="none" stroke="#000080" stroke-width=".25"/>
<circle cx="48.1" cy="36.4" r=".51" fill="#000080"/>
<circle cx="48.1" cy="36.4" r=".51" fill="none" stroke="#000080" stroke-width=".21"/>
<circle cx="58.3" cy="36.4" r=".51" fill="#000080"/>
<circle cx="58.3" cy="36.4" r=".51" fill="none" stroke="#000080" stroke-width=".21"/>
<path d="M40.5 54.2h-25.4v5.1" fill="none" stroke="#000080" stroke-width=".25"/>
<circle cx="40.5" cy="54.2" r=".51" fill="#000080"/>
<circle cx="40.5" cy="54.2" r=".51" fill="none" stroke="#000080" stroke-width=".21"/>
<path d="M17.7 26.3h-5.1v33" fill="none" stroke="#000080" stroke-width=".25"/>
<circle cx="12.6" cy="36.4" r=".51" fill="#000080"/>
<circle cx="12.6" cy="36.4" r=".51" fill="none" stroke="#000080" stroke-width=".21"/>
<path d="M165 133h12.7" fill="none" stroke="#000080" stroke-width=".25"/>
<circle cx="177.7" cy="133" r=".51" fill="#000080"/>
<circle cx="177.7" cy="133" r=".51" fill="none" stroke="#000080" stroke-width=".21"/>
<path d="M149.7 44.1v2.5h12.7M261.5 120.3v2.5h-38.1v10.2h-45.7" fill="none" stroke="#000080" stroke-width=".25"/>
<circle cx="177.7" cy="133" r=".51" fill="#000080"/>
<circle cx="177.7" cy="133" r=".51" fill="none" stroke="#000080" stroke-width=".21"/>
<circle cx="192.9" cy="133" r=".51" fill="#000080"/>
<circle cx="192.9" cy="133" r=".51" fill="none" stroke="#000080" stroke-width=".21"/>
<circle cx="261.5" cy="122.8" r=".51" fill="#000080"/>
<circle cx="261.5" cy="122.8" r=".51" fill="none" stroke="#000080" stroke-width=".21"/>
<path d="M177.7 112.6v2.6h20.3" fill="none" stroke="#000080" stroke-width=".25"/>
<circle cx="177.7" cy="115.2" r=".51" fill="#000080"/>
<circle cx="177.7" cy="115.2" r=".51" fill="none" stroke="#000080" stroke-width=".21"/>
<circle cx="177.7" cy="112.6" r=".51" fill="#000080"/>
<circle cx="177.7" cy="112.6" r=".51" fill="none" stroke="#000080" stroke-width=".21"/>
<path d="M198 110.1h-5.1v22.9" fill="none" stroke="#000080" stroke-width=".25"/>
<circle cx="192.9" cy="133" r=".51" fill="#000080"/>
<circle cx="192.9" cy="133" r=".51" fill="none" stroke="#000080" stroke-width=".21"/>
<path d="M248.8 112.6h12.7" fill="none" stroke="#000080" stroke-width=".25"/>
<circle cx="253.9" cy="112.6" r=".51" fill="#000080"/>
<circle cx="253.9" cy="112.6" r=".51" fill="none" stroke="#000080" stroke-width=".21"/>
<circle cx="261.5" cy="112.6" r=".51" fill="#000080"/>
<circle cx="261.5" cy="112.6" r=".51" fill="none" stroke="#000080" stroke-width=".21"/>
<path d="M269.1 120.3v2.5h-7.6" fill="none" stroke="#000080" stroke-width=".25"/>
<circle cx="261.5" cy="122.8" r=".51" fill="#000080"/>
<circle cx="261.5" cy="122.8" r=".51" fill="none" stroke="#000080" stroke-width=".21"/>
<path d="M198 112.6h-2.5v-7.6h58.4v7.6" fill="none" stroke="#000080" stroke-width=".25"/>
<circle cx="253.9" cy="112.6" r=".51" fill="#000080"/>
<circle cx="253.9" cy="112.6" r=".51" fill="none" stroke="#000080" stroke-width=".21"/>
<path d="M145.2 143.6h132.1v48.3l-2.6 2.5h-129.5z" fill-rule="evenodd" fill="#e0ddd7"/>
<path d="M145.2 143.6h132.1v48.3l-2.6 2.5h-129.5z" fill="none" stroke="#bfbdba" stroke-width=".21"/>
<path d="M144.7 143.1h132v48.3l-2.5 2.5h-129.5z" fill-rule="evenodd" fill="#ffff96"/>
<path d="M144.7 143.1h132v48.3l-2.5 2.5h-129.5z" fill="none" stroke="#000" stroke-width=".21"/>
<path d="M274.2 191.4h2.5l-2.5 2.5z" fill="#f2f0d8"/>
<path d="M274.2 191.4h2.5l-2.5 2.5z" fill="none" stroke="#bfbdba" stroke-width=".21"/>
<path d="M145.4 143.6l.5 .8h-1z" fill="#ffcc78"/>
<path d="M145.4 143.6l.5 .8h-1z" fill="none" stroke="#300" stroke-width=".21"/>
<g font-size="5.5" fill="#000080">
<text x="22.7" y="22.6">DC-DC Converter</text>
<text x="218.3" y="22.6">Battery Charger</text>
<text x="30.4" y="83.5">BOOST Converter</text>
<text x="147.2" y="101.3">LDO</text>
</g>
<g font-size="2.8">
<text x="145.9" y="146.9">Power Supply</text>
<text x="145.9" y="153">CN_DC-DC1-Line connector</text>
<text x="145.9" y="156">CN1-Battery connector</text>
<text x="145.9" y="162.1">DC- DC buck Converter URB2405J used for input 24v to 5v conversion.</text>
<text x="145.9" y="168.2">Battery Charger: TP4056 is used to charge 3.7V 500mA battery. Input is from DC-DC converter.</text>
<text x="145.9" y="174.3">Boost Converter is used boost the 3.7V output form Battery.</text>
<text x="145.9" y="177.3">Optocoupler based switching circuit is used to disable boostconverter, while line power is available and switch to</text>
<text x="145.9" y="180.4">batter when power is off..</text>
<text x="145.9" y="186.5">Power_LDO: TLV75533PDBVR is used to regulate output from 5v to 3.3V and 500mA.</text>
</g>
<g font-size="2.3">
<text x="38.1" y="11.8">1</text>
<text x="110.9" y="11.8">2</text>
<text x="184" y="11.8">3</text>
<text x="256.9" y="11.8">4</text>
<text x="17.1" y="25.4" transform="rotate(-90 17.1 25.4)">1</text>
<text x="4.1" y="33.4">A</text>
<text x="14.6" y="35.9">2</text>
<text x="24.8" y="35.9">1</text>
<text x="75.5" y="35.9">2</text>
<text x="75.7" y="33.4">1</text>
<text x="80.4" y="34.7">CTRL</text>
<text x="91.9" y="34.7">0V</text>
<text x="98.4" y="35.9">5</text>
<text x="98.4" y="33.4">6</text>
<text x="128.9" y="30.4" transform="rotate(-90 128.9 30.4)">1</text>
<text x="291.2" y="33.4">A</text>
<text x="57.8" y="39" transform="rotate(-90 57.8 39)">2</text>
<text x="75.6" y="38.5">3</text>
<text x="80.4" y="37.2">GND</text>
<text x="80.4" y="39.8">VIN</text>
<text x="88.9" y="37.2">TRIM</text>
<text x="90.1" y="39.8">+VO</text>
<text x="98.4" y="38.5">4</text>
<text x="128.9" y="41.3" transform="rotate(-90 128.9 41.3)">1</text>
<text x="47.6" y="42" transform="rotate(-90 47.6 42)">1</text>
<text x="57.8" y="44.9" transform="rotate(-90 57.8 44.9)">1</text>
<text x="164.4" y="46.1">2</text>
<text x="164.6" y="43.6">1</text>
<text x="169.3" y="44.8">TEMP1</text>
<text x="169.3" y="47.4">PROG2</text>
<text x="184.8" y="47.4">CHRG</text>
<text x="188.3" y="44.8">CE</text>
<text x="194.9" y="43.6">8</text>
<text x="194.9" y="46.1">7</text>
<text x="215.2" y="43.6">2</text>
<text x="225.4" y="43.6">1</text>
<text x="47.6" y="49.7" transform="rotate(-90 47.6 49.7)">2</text>
<text x="128.9" y="48.2" transform="rotate(-90 128.9 48.2)">2</text>
<text x="164.4" y="51.2">4</text>
<text x="164.5" y="48.6">3</text>
<text x="169.3" y="49.9">GND_3</text>
<text x="169.3" y="52.5">VCC4</text>
<text x="183.6" y="49.9">STDBY</text>
<text x="186.6" y="52.5">BAT</text>
<text x="194.9" y="48.6">6</text>
<text x="194.9" y="51.2">5</text>
<text x="181" y="57.5" transform="rotate(-90 181 57.5)">EP</text>
<text x="202.6" y="56.5" transform="rotate(-90 202.6 56.5)">1</text>
<text x="12.1" y="62.4" transform="rotate(-90 12.1 62.4)">2</text>
<text x="14.6" y="62.4" transform="rotate(-90 14.6 62.4)">1</text>
<text x="50.2" y="66" transform="rotate(-90 50.2 66)">1</text>
<text x="118.7" y="63.5" transform="rotate(-90 118.7 63.5)">1</text>
<text x="179.7" y="62.4" transform="rotate(-90 179.7 62.4)">9</text>
<text x="202.6" y="63.4" transform="rotate(-90 202.6 63.4)">2</text>
<text x="215.2" y="61.3">2</text>
<text x="225.4" y="61.3">1</text>
<text x="210.2" y="66.7" transform="rotate(-90 210.2 66.7)">1</text>
<text x="197.5" y="77.6" transform="rotate(-90 197.5 77.6)">1</text>
<text x="202.6" y="77.6" transform="rotate(-90 202.6 77.6)">2</text>
<text x="210.2" y="73.6" transform="rotate(-90 210.2 73.6)">2</text>
<text x="4.2" y="81.7">B</text>
<text x="291.3" y="81.7">B</text>
<text x="126.4" y="88.9" transform="rotate(-90 126.4 88.9)">1</text>
<text x="198.8" y="86.8" transform="rotate(-90 198.8 86.8)">1/Vcc</text>
<text x="203.8" y="87.1" transform="rotate(-90 203.8 87.1)">2/Gnd</text>
<text x="24.8" y="91.4" transform="rotate(-90 24.8 91.4)">1</text>
<text x="32.6" y="96.9">1</text>
<text x="42.5" y="96.9">2</text>
<text x="55.4" y="96.9">1</text>
<text x="65.4" y="96.9">2</text>
<text x="85.7" y="99.4">2</text>
<text x="85.8" y="102">3</text>
<text x="85.9" y="96.9">1</text>
<text x="90.6" y="98.2">SW</text>
<text x="90.6" y="100.7">GND</text>
<text x="99.1" y="98.2">NC</text>
<text x="99.9" y="100.7">IN</text>
<text x="106" y="96.9">6</text>
<text x="106" y="99.4">5</text>
<text x="106" y="102">4</text>
<text x="258.5" y="96.9">3</text>
<text x="258.6" y="102">1</text>
<text x="268.6" y="99.4">2</text>
<text x="90.6" y="103.3">FB</text>
<text x="99.2" y="103.3">EN</text>
<text x="121.3" y="107.3" transform="rotate(-90 121.3 107.3)">1</text>
<text x="200" y="112.1">2</text>
<text x="200.2" y="109.6">1</text>
<text x="204.9" y="110.9">GROUND/ADJUST</text>
<text x="204.9" y="113.4">VOUT_1</text>
<text x="233.4" y="113.4">VOUT_2</text>
<text x="245.7" y="112.1">4</text>
<text x="268.6" y="113.2" transform="rotate(-90 268.6 113.2)">1</text>
<text x="45.1" y="114.9" transform="rotate(-90 45.1 114.9)">1</text>
<text x="121.3" y="114.2" transform="rotate(-90 121.3 114.2)">2</text>
<text x="154.3" y="115.7" transform="rotate(-90 154.3 115.7)">2</text>
<text x="177.2" y="114.9" transform="rotate(-90 177.2 114.9)">1</text>
<text x="200.1" y="114.7">3</text>
<text x="204.9" y="116">VIN</text>
<text x="261" y="114.9" transform="rotate(-90 261 114.9)">1</text>
<text x="45.1" y="121.8" transform="rotate(-90 45.1 121.8)">2</text>
<text x="154.3" y="125.7" transform="rotate(-90 154.3 125.7)">1</text>
<text x="177.2" y="121.8" transform="rotate(-90 177.2 121.8)">2</text>
<text x="261" y="121.8" transform="rotate(-90 261 121.8)">2</text>
<text x="268.6" y="120.8" transform="rotate(-90 268.6 120.8)">2</text>
<text x="4.2" y="129.9">C</text>
<text x="291.3" y="129.9">C</text>
<text x="73.2" y="150.2">1</text>
<text x="93.3" y="150.2">4</text>
<text x="73" y="160.4">2</text>
<text x="93.3" y="160.4">3</text>
<text x="4.1" y="178.2">D</text>
<text x="201.8" y="178.2">Title</text>
<text x="291.2" y="178.2">D</text>
<text x="201.8" y="185.8">Size</text>
<text x="214.5" y="185.8">Number</text>
<text x="201.8" y="196">File:</text>
<text x="213.2" y="196">C:\Users\..\Power.SchDoc</text>
<text x="252.6" y="196">Drawn By:</text>
<text x="38.1" y="199.8">1</text>
<text x="110.9" y="199.8">2</text>
<text x="184" y="199.8">3</text>
<text x="256.9" y="199.8">4</text>
</g>
<g font-size="2.3" fill="#000080">
<text x="16.4" y="19.4">TP1</text>
<text x="128.1" y="24.5">TP2</text>
<text x="211.5" y="28.1">0.4</text>
<text x="211.5" y="25.5">R1</text>
<text x="16.6" y="33.1">D1</text>
<text x="32.6" y="34.2">PTC_F1</text>
<text x="45.6" y="35.9">HHXC500ARA101MJA0G</text>
<text x="78.6" y="30.9">B1</text>
<text x="114.9" y="33.1">DNM</text>
<text x="114.9" y="30.6">R5</text>
<text x="17.7" y="41">1N4007 SMD</text>
<text x="27.8" y="39.8">0ZCG0050AF2C</text>
<text x="55.5" y="40.5">+</text>
<text x="61.1" y="40.5">C1</text>
<text x="150.5" y="40.8">4.7k</text>
<text x="150.5" y="38.2">R2</text>
<text x="167.5" y="41">J1</text>
<text x="217.3" y="37.7">D2</text>
<text x="50.9" y="44.8">D3</text>
<text x="50.9" y="47.4">P6KE36ARLG</text>
<text x="69.2" y="45.8">R36</text>
<text x="78.6" y="43.6">URB2405YMD-20WR3</text>
<text x="134.5" y="43.6">C14</text>
<text x="240.9" y="46.9">1k</text>
<text x="240.9" y="42.8">R4</text>
<text x="69.2" y="48.4">DNM</text>
<text x="109.1" y="48.6">GRT31CR61H106ME01L_10uf</text>
<text x="217.3" y="48.9">LTST-C230KRKT</text>
<text x="114.9" y="58.5">R6</text>
<text x="118" y="57.5">TP6</text>
<text x="205.6" y="58.8">GRT31CR61H106ME01L_10uf</text>
<text x="208.2" y="58.8">C3</text>
<text x="217.3" y="55.5">DS1</text>
<text x="49.4" y="60.1">TP3</text>
<text x="114.9" y="61.1">DNM</text>
<text x="167.5" y="61.3">TP4056</text>
<text x="240.9" y="64.6">1k</text>
<text x="240.9" y="60.6">R7</text>
<text x="9.8" y="71.8">J2</text>
<text x="215.8" y="69">C4</text>
<text x="215.8" y="71.5">GRT31CR61H106ME01L_10uf</text>
<text x="217.3" y="66.7">LTST-C230KRKT</text>
<text x="9.8" y="74.3">1725656</text>
<text x="86.2" y="83">L1</text>
<text x="125.6" y="82.9">TP4</text>
<text x="197" y="82.3" transform="rotate(-90 197 82.3)">1</text>
<text x="202.1" y="82.5" transform="rotate(-90 202.1 82.5)">2</text>
<text x="24" y="85.5">TP5</text>
<text x="86.2" y="87.5">CDRH104RNP-220NC_22uH</text>
<text x="195.5" y="89.3">CN1</text>
<text x="34.4" y="94.1">D5</text>
<text x="57.3" y="94.1">D6</text>
<text x="88.8" y="94.4">B2</text>
<text x="195.5" y="91.8">61900211121</text>
<text x="261.5" y="96.1">SW1</text>
<text x="34.4" y="102.2">1N4007 SMD</text>
<text x="51.4" y="106.8">14.7k</text>
<text x="51.4" y="104.3">R8</text>
<text x="57.3" y="102.2">1N4007 SMD</text>
<text x="88.8" y="107.1">MT3608</text>
<text x="114.9" y="106.8">4.7k</text>
<text x="114.9" y="104.3">R9</text>
<text x="203.1" y="107.1">U1</text>
<text x="261.5" y="105.3">CS12ANW03</text>
<text x="27.8" y="112.1">GRM21BR61E226ME44L_22uF</text>
<text x="124.6" y="110.4">C5</text>
<text x="124.6" y="112.9">0805_22uF10V</text>
<text x="51.4" y="119.5">2k</text>
<text x="51.4" y="117">R11</text>
<text x="160.7" y="118.7">D7</text>
<text x="182.8" y="117.2">C6</text>
<text x="203.1" y="119.8">ams1117-3.3v</text>
<text x="266.6" y="117.2">C7</text>
<text x="271" y="117.2">C16</text>
<text x="271" y="119.8">TCA1A226M8R</text>
<text x="43.1" y="122.3">C8</text>
<text x="160.7" y="121.3">LTST-C230KRKT</text>
<text x="167.5" y="124.8">GRT31CR61H106ME01L_10uf</text>
<text x="264.3" y="120.5">GRT31CR61H106ME01L_10uf</text>
<text x="51.4" y="129.7">R12</text>
<text x="97.2" y="129.7">R37</text>
<text x="51.4" y="132.2">47k</text>
<text x="97.2" y="132.2">220</text>
<text x="154.8" y="137.5">1kR13</text>
<text x="55.5" y="149.5">R14</text>
<text x="75.8" y="147.7">Q1</text>
<text x="55.5" y="153.5">12k</text>
<text x="75.8" y="165.5">FOD817D3SD</text>
</g>
<g font-size="2.3" fill="#800000">
<text x="108.8" y="20.7">+5_DC-DC</text>
<text x="205.4" y="18.2">+5_DC-DC</text>
<text x="12.6" y="28.3">24v</text>
<text x="113.9" y="28.3">+5_DC-DC</text>
<text x="147.3" y="25.8">GND</text>
<text x="34.6" y="61.3">Power_GND</text>
<text x="124.4" y="61.3">GND</text>
<text x="93.9" y="71.5">GND</text>
<text x="177.8" y="71.5">GND</text>
<text x="192.9" y="69">Vbat</text>
<text x="200.6" y="71.5">GND</text>
<text x="147.3" y="74">GND</text>
<text x="208.2" y="86.7">GND</text>
<text x="25" y="91.8">+5_DC-DC</text>
<text x="121.8" y="99.4">Vbat</text>
<text x="271.4" y="96.9">+5_DC-DC</text>
<text x="277" y="109.6">+3v3</text>
<text x="119.3" y="122.3">GND</text>
<text x="175.2" y="140.1">GND</text>
<text x="35.4" y="147.7">24v</text>
<text x="48.2" y="145.2">GND</text>
<text x="65.1" y="175.6">Power_GND</text>
<text x="93.9" y="175.6">GND</text>
</g>
</svg>
